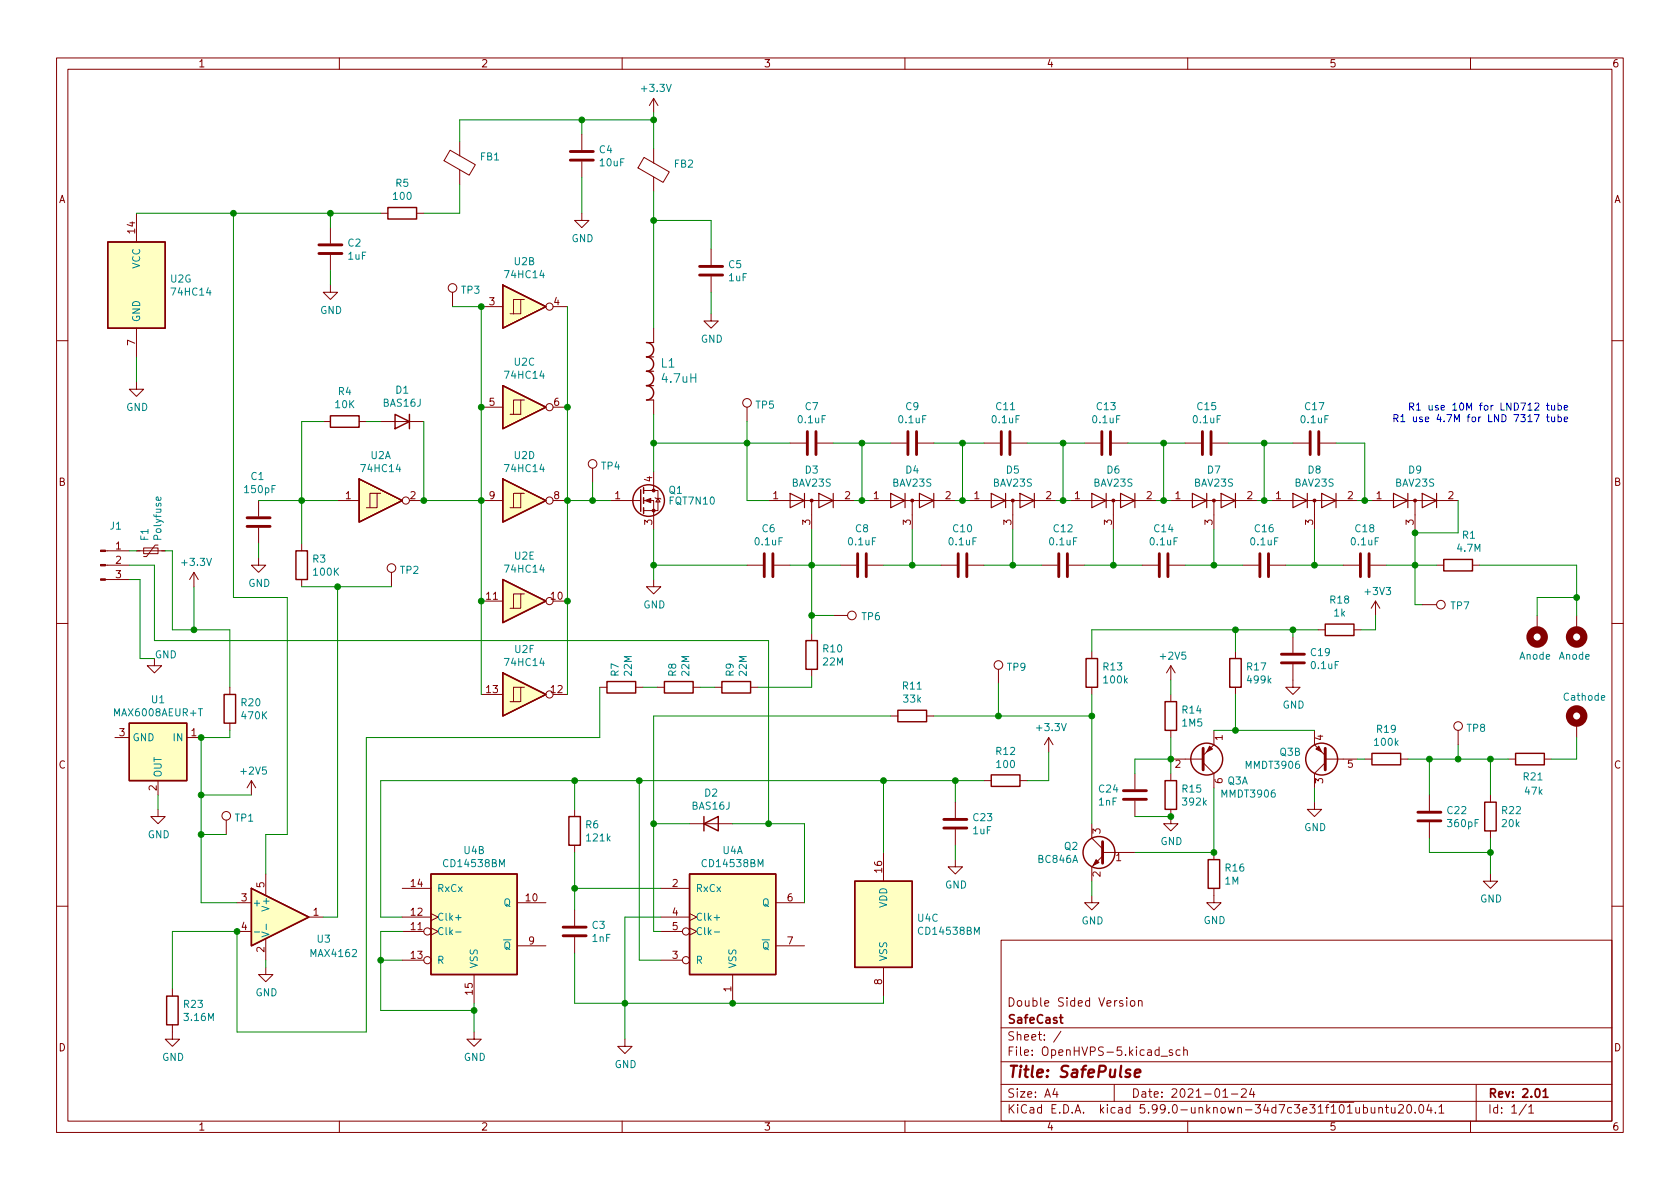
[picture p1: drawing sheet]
<svg xmlns="http://www.w3.org/2000/svg" width="297mm" height="210mm" viewBox="0 0 297 210" stroke-linecap="round" stroke-linejoin="round" font-family="sans-serif">
<g fill="none" stroke="#840000" stroke-width=".18">
<path d="M10 10.2h277v190.1h-277zM12 12.2h273v186.1h-273zM60 10.2v2M110 10.2v2M115.6 17.4v2.5M115.6 17.4l-.8 1.3M115.6 17.4l.7 1.3M160 10.2v2M210 10.2v2M260 10.2v2M24.1 37.7v5.1M67.3 37.7h1.3"/>
<path d="M73.7 37.7h1.2M79.6 26.6l4.4 2.5-1 1.9-4.5-2.6zM81.3 25v2.6M81.3 30v2.6M102.9 37.7v1.3h1.2l-1.2 1.3-1.3-1.3h1.3M102.9 23.7v2.8M102.9 28.6v2.8M113.9 27.8l4.4 2.6-1.1 1.9-4.4-2.6zM115.6 26.3v2.5M115.6 31.3v2.6M24.1 58v5.1M58.4 50.4v1.3h1.3l-1.3 1.3-1.3-1.3h1.3"/>
<path d="M58.4 40.3v2.7M58.4 45.1v2.8M80 51.7v2.5M85.1 54.2h3.8M92.1 53h-1.3v2.5M92.7 53h-.6v2.5h-1.9M97.8 54.2h2.5M115.6 58v2.6M125.7 55.5v1.3h1.3l-1.3 1.2-1.2-1.2h1.2M125.7 44.1v2.8M125.7 48.9v2.8M10 60.2h2"/>
<path d="M24.1 67.6v1.2h1.3l-1.3 1.3-1.2-1.3h1.2M57.1 74.5h1.3M63.5 74.5h1.3M67.3 74.5h7.6M85.1 72h3.8M92.1 70.7h-1.3v2.6M92.7 70.7h-.6v2.6h-1.9M97.8 72h2.5M115.6 70.7v2.6M132.1 72v2.5M139.7 78.4h2.8M144.5 78.4h2.8"/>
<path d="M157.5 78.4h2.8M162.3 78.4h2.8M174 78.4h2.8M178.8 78.4h2.8M191.8 78.4h2.8M196.6 78.4h2.8M209.5 78.4h2.8M214.4 78.4h2.8M228.6 78.4h2.8M233.4 78.4h2.8M285 60.2h2M18.6 99.9h4.3"/>
<path d="M18.6 97.4h4.3M24.1 97.4h5.1M25.4 96.9h2.5v1h-2.5zM27.9 96.4h-.5l-1.5 2h-.5M45.7 98.7v1.2h1.3l-1.3 1.3-1.3-1.3h1.3M45.7 88.5v2.8M45.7 93.3v2.8M53.3 96.1v1.3M59.7 88.5h3.8M66.7 87.2h-1.3v2.6M67.3 87.2h-.6v2.6h-1.9M72.4 88.5h2.5"/>
<path d="M85.1 88.5h3.8M92.1 87.2h-1.3v2.6M92.7 87.2h-.6v2.6h-1.9M97.8 88.5h2.5M104.8 82.8v2.5M107.9 88.5h5.4M113.8 88.5h1.8v5.1M113.8 86.7h2.5v3.6h-2.5M115.6 83.4v3.3M115.8 88l.2 .1h.7l.1 .2M116.3 88.1l.4 .7h-.7zM132.1 99.9h2.8"/>
<path d="M135.9 88.5h15.2M136.9 99.9h2.8M143.5 88.5v5.1M148.6 99.9h2.8M153.4 99.9h2.8M153.7 88.5h15.2M161.3 88.5v5.1M166.4 99.9h2.8M171.2 99.9h2.8M171.4 88.5h15.3M179.1 88.5v5.1M184.1 99.9h2.8"/>
<path d="M189 99.9h2.8M189.2 88.5h15.3M196.8 88.5v5.1M201.9 99.9h2.8M206.8 99.9h2.7M207 88.5h15.2M214.6 88.5v5.1M219.7 99.9h2.8M224.5 99.9h2.8M224.8 88.5h15.2M232.4 88.5v5.1M237.5 99.9h2.8"/>
<path d="M242.3 99.9h2.8M242.6 88.5h15.2M250.2 88.5v5.1M254 99.9h1.3M260.3 99.9h1.3M10 110.2h2M18.6 102.5h4.3M27.3 116.5v1.2h1.3l-1.3 1.3-1.3-1.3h1.3M34.3 101.2l-.8 1.3M34.3 101.2v2.6M34.3 101.2l.8 1.3M53.3 102.5v1.3"/>
<path d="M69.2 101.2v2.6M85.1 106.3h3.8M92.1 105h-1.3v2.6M92.7 105h-.6v2.6h-1.9M97.8 106.3h2.5M115.6 102.5v1.3h1.2l-1.2 1.2-1.3-1.2h1.3M143.5 112v1.3M143.5 118.4v1.2M147.3 108.8h2.6M176.5 118.4v2.5M193 115.2v1.3M207 117.7l-.8 1.3"/>
<path d="M207 117.7v2.6M207 117.7l.8 1.3M218.4 115.2v1.3M228.6 117.5v4h1.3l-1.3 1.3-1.3-1.3h1.3M228.6 112.6v2.8M233 111.4h1.3M239.4 111.4h1.3M243.2 106.3l-.8 1.3M243.2 106.3v2.5M243.2 106.3l.8 1.3M251.5 106.9h2.5M271.8 108.8v2.6"/>
<path d="M278.8 108.8v2.6M285 110.2h2M20.3 130.4h2.6M27.9 138v2.6M33 130.4h2.6M40.6 121.5v1.3M40.6 127.9v1.3M44.4 138l-.7 1.3M44.4 138v2.6M44.4 138l.8 1.3M85.1 122.8h3.8M92.1 121.5h-1.3v2.6"/>
<path d="M92.7 121.5h-.6v2.6h-1.9M97.8 122.8h2.5M106 121.5h1.3M112.4 121.5h1.3M116.2 121.5h1.3M122.6 121.5h1.2M126.4 121.5h1.2M132.7 121.5h1.3M157.5 126.6h1.2M163.8 126.6h1.3M174 138h1.3M180.3 138h1.3"/>
<path d="M185.4 130.4l-.7 1.3M185.4 130.4v2.6M185.4 130.4l.8 1.3M193 121.5v1.3M200.7 136.8v2.8M207 122.8v1.3M207 129.2v1.2M207 136.8v1.2M207 134.2h5.7M212.7 134.9l1.9 1.9v2.5M214.6 129.2v2.5l-1.9 1.9M218.4 121.5v1.3"/>
<path d="M232.4 129.2v2.5l1.9 1.9M234.3 134.9l-1.9 1.9v2.5M234.3 134.2h5.7M241.3 134.2h1.3M247.6 134.2h1.3M257.8 129.2v2.5M266.7 134.2h1.3M273 134.2h1.3M278.8 127.9v2.5M27.9 143.1v1.3h1.3l-1.3 1.3-1.2-1.3h1.2M40 145v2.6M41.9 159.6h2.5"/>
<path d="M47 154.6v3.8M71.1 157.1h5.1M91.4 159.6h5.1M101.6 143.1v1.3M101.6 149.5v1.2M116.8 157.1h5.1M121.9 145.7h7.6M137.2 159.6h5M156.2 150.7v5.1M168.9 152v1.3h1.3l-1.3 1.3-1.3-1.3h1.3M168.9 141.9v2.7M168.9 146.7v2.8"/>
<path d="M193 158.4v1.2h1.3l-1.3 1.3-1.2-1.3h1.2M193 145.7v2.5l1.9 1.9M194.9 151.4l-1.9 1.9v2.5M194.9 150.7h5.8M200.7 141.6v2.8M207 143.1v2.6h1.3l-1.3 1.2-1.3-1.2h1.3M214.6 157.1v2.5h1.3l-1.3 1.3-1.2-1.3h1.2M214.6 150.7v1.3M232.4 141.9v1.2h1.3l-1.3 1.3-1.3-1.3h1.3M252.7 140.6v2.8M252.7 145.4v2.8M263.5 154.6v1.2h1.3l-1.3 1.3-1.2-1.3h1.2"/>
<path d="M263.5 140.6v1.3M263.5 146.9v1.3M10 160.2h2M30.5 174.9v1.2M41.9 164.7h2.5M47 171.1v1.2h1.3l-1.3 1.3-1.3-1.3h1.3M47 166v3.8M54.6 162.2h2.5M71.1 162.2h5.1M71.1 164.7h3.8M71.1 169.8h3.8M76.2 164.1l1.3 .6-1.3 .6"/>
<path d="M76.2 161.5l1.3 .7-1.3 .6M83.8 172.3v5.1M91.4 167.3h5.1M101.6 160.9v2.8M101.6 165.7v2.8M116.8 162.2h5.1M116.8 164.7h3.8M116.8 169.8h3.8M121.9 161.5l1.3 .7-1.3 .6M121.9 164.1l1.3 .6-1.3 .6M129.5 172.3v5.1M137.2 167.3h5"/>
<path d="M156.2 171.1v5M177 166.3h108v32h-108zM199.2 176.4v.2M199.2 176.9v1M200 177l.4-.1 .2 .3v.4l-.2 .3h-.4l-.1-.3v-.4zM201.3 177.1l.2-.2 .4 .1v.9M201.3 176.9v1M285 160.2h2M30.5 181.2v2.6h1.2l-1.2 1.2-1.3-1.2h1.3M60 198.3v2M83.8 182.5v1.3h1.3l-1.3 1.2-1.3-1.2h1.3M110 198.3v2"/>
<path d="M110.5 183.8v1.2h1.3l-1.3 1.3-1.3-1.3h1.3M160 198.3v2M177 194.8h108M177 191.8h108M177 187.8h108M177 181.8h108M186.5 192.5l-.4 1h1M186.9 193v1M187.6 182.4l-1.3 1.9M197 191.8v3M205.3 186.8h1.1M207.3 185.7l-.4-.1-.2 .2 .1 .3 .5 .1v.4h-.6"/>
<path d="M208.6 185.7l-.4-.1-.3 .3v.4l.2 .3h.5M209.3 185.8l.2-.2 .4 .1v.9M209.3 185.1v1.5M210 198.3v2M216.2 194h.9M217.7 193.5h1.2M219.5 192.7l.6-.2 .2 .2 .1 .3-1 1h1M221.3 192.5l-.4 1h1M221.6 193v1M242.4 195.8l.1 1h.4l.2-.1M243.1 195.8v1M243.8 196l.2-.2 .4 .1v.9"/>
<path d="M243.8 195.8v1M244.9 195.8h.6M245.1 195.3v1.3l.4 .2M246 195.8l.1 1h.3l.2-.1M246.6 195.8v1M247.3 195.5l.6-.2 .2 .2v.3l-.9 1h.9M248.9 195.4l.2-.1a.81 .81 0 0 1 .6 .7 .81 .81 0 0 1-.3 .8h-.2a.81 .81 0 0 1-.6-.6 .81 .81 0 0 1 .3-.8zM250.2 196.7v.1M251 195.5l.2-.2a.81 .81 0 0 1 .6 .7 .81 .81 0 0 1-.3 .8h-.1a.81 .81 0 0 1-.4-1.3zM252.6 195.3l-.3 1h.9M253 195.8v1M253.8 196.7v.1"/>
<path d="M254.4 195.8l.5-.5v1.5M254.4 196.8h.9M260 198.3v2M261 191.8v6.5M269.9 195.3l-1.3 1.9M270.3 195.8l.4-.5v1.5M270.3 196.8h.9"/>
<circle cx="80" cy="50.9" r=".76"/>
<circle cx="97.2" cy="54.2" r=".63"/>
<circle cx="97.2" cy="72" r=".63"/>
<circle cx="132.1" cy="71.2" r=".76"/>
<circle cx="71.8" cy="88.5" r=".63"/>
<circle cx="97.2" cy="88.5" r=".63"/>
<circle cx="104.8" cy="82" r=".76"/>
<circle cx="69.2" cy="100.5" r=".76"/>
<circle cx="97.2" cy="106.3" r=".63"/>
<circle cx="150.6" cy="108.8" r=".76"/>
<circle cx="176.5" cy="117.6" r=".76"/>
<circle cx="254.8" cy="106.9" r=".76"/>
<circle cx="97.2" cy="122.8" r=".63"/>
<circle cx="257.8" cy="128.4" r=".76"/>
<circle cx="40" cy="144.3" r=".76"/>
<circle cx="75.6" cy="164.7" r=".63"/>
<circle cx="75.6" cy="169.8" r=".63"/>
<circle cx="121.3" cy="164.7" r=".63"/>
<circle cx="121.3" cy="169.8" r=".63"/>
</g>
<path d="M187.3 179.9h.6M187.6 179.4v1.3l.3 .2M272.8 193l.5-.5v1.5M272.8 194h.9" fill="none" stroke="#840000" stroke-width=".3"/>
<path d="M199.9 189.2a.49 .49 0 0 0-.8 .3v.2l.7 .2v.2l-.1 .3-.2 .1-.5-.1M200.6 189.8l1-.2v-.4l-.2-.1-.6 .1-.2 1 .2 .3 .6-.1" fill="none" stroke="#840000" stroke-width=".4"/>
<g fill="none" stroke="#840000" stroke-width=".51">
<path d="M100.8 28.3h4.1M100.8 26.8h4.1M56.4 44.8h4.1M56.4 43.3h4.1M123.7 48.6h4.1M123.7 47.1h4.1M142.7 76.3v4.1M144.3 76.3v4.1M160.5 76.3v4.1M162.1 76.3v4.1M177 76.3v4.1M178.6 76.3v4.1"/>
<path d="M194.8 76.3v4.1M196.3 76.3v4.1M212.6 76.3v4.1M214.1 76.3v4.1M231.6 76.3v4.1M233.2 76.3v4.1M43.7 93.1h4.1M43.7 91.6h4.1M135.1 97.9v4.1M136.7 97.9v4.1M151.6 97.9v4.1M153.2 97.9v4.1"/>
<path d="M169.4 97.9v4.1M170.9 97.9v4.1M187.2 97.9v4.1M188.7 97.9v4.1M205 97.9v4.1M206.5 97.9v4.1M222.8 97.9v4.1M224.3 97.9v4.1M240.5 97.9v4.1M242.1 97.9v4.1M226.6 117.2h4M226.6 115.7h4"/>
<path d="M198.6 139.8h4.1M212.7 132.3v3.8M234.3 132.3v3.8M166.9 146.4h4M166.9 144.9h4M194.9 148.8v3.8M198.6 141.3h4.1M250.7 145.2h4.1M250.7 143.6h4.1M99.6 165.5h4M99.6 164h4"/>
</g>
<g fill="#ffffc2" stroke="#ffffc2" stroke-width=".18">
<path d="M44.4 157.1l10.2 5.1-10.2 5.1z"/>
<path d="M22.9 127.9h10.1v10.1h-10.1z"/>
<path d="M88.9 50.4l7.6 3.8-7.6 3.8z"/>
<path d="M88.9 68.2l7.6 3.8-7.6 3.8z"/>
<path d="M88.9 84.7l7.6 3.8-7.6 3.8z"/>
<path d="M88.9 102.5l7.6 3.8-7.6 3.8z"/>
<path d="M88.9 119l7.6 3.8-7.6 3.8z"/>
<path d="M76.2 154.6h15.2v17.7h-15.2z"/>
<path d="M19 42.8h10.2v15.2h-10.2z"/>
<path d="M151.1 155.8h10.2v15.3h-10.2z"/>
<path d="M63.5 84.7l7.6 3.8-7.6 3.8z"/>
<path d="M121.9 154.6h15.3v17.7h-15.3z"/>
</g>
<g fill="none" stroke="#840000" stroke-width=".25">
<path d="M68.6 36.7h5.1v2h-5.1zM19 42.8h10.2v15.2h-10.2zM88.9 50.4l7.6 3.8-7.6 3.8zM58.4 73.5h5.1v2.1h-5.1zM69.8 73.3l2.6 1.2-2.6 1.3zM72.4 73.3v2.5M88.9 68.2l7.6 3.8-7.6 3.8zM114.3 60.6a1.27 1.27 0 0 1 1.3 1.2 1.27 1.27 0 0 1-1.3 1.3 1.27 1.27 0 0 1 1.3 1.3 1.27 1.27 0 0 1-1.3 1.3 1.27 1.27 0 0 1 1.3 1.2 1.27 1.27 0 0 1-1.3 1.3 1.27 1.27 0 0 1 1.3 1.3 1.27 1.27 0 0 1-1.3 1.2M52.3 97.4h2.1v5.1h-2.1zM63.5 84.7l7.6 3.8-7.6 3.8zM88.9 84.7l7.6 3.8-7.6 3.8zM113.3 86.6v3.8"/>
<path d="M113.8 86.2v1M113.8 88v1M113.8 89.8v1M255.3 98.9h5v2.1h-5zM88.9 102.5l7.6 3.8-7.6 3.8zM88.9 119l7.6 3.8-7.6 3.8zM142.5 113.3h2v5.1h-2zM192 116.5h2.1v5h-2.1zM217.4 116.5h2.1v5h-2.1zM234.3 110.4h5.1v2h-5.1zM22.9 127.9h10.1v10.1h-10.1zM39.6 122.8h2.1v5.1h-2.1z"/>
<path d="M107.3 120.5h5.1v2h-5.1zM117.5 120.5h5.1v2h-5.1zM127.6 120.5h5.1v2h-5.1zM158.7 125.6h5.1v2h-5.1zM175.3 137h5v2.1h-5zM206 124.1h2v5.1h-2zM206 138h2v5.1h-2zM242.6 133.2h5v2h-5zM268 133.2h5v2h-5zM44.4 157.1l10.2 5.1-10.2 5.1zM76.2 154.6h15.2v17.7h-15.2zM100.6 144.4h2v5.1h-2z"/>
<path d="M121.9 154.6h15.3v17.7h-15.3zM124.5 145.7l2.5-1.3v2.5zM124.5 144.4v2.5M151.1 155.8h10.2v15.3h-10.2zM213.6 152h2v5.1h-2zM262.5 141.9h2v5h-2zM29.5 176.1h2v5.1h-2z"/>
<circle cx="114.7" cy="88.5" r="2.79"/>
<circle cx="213.4" cy="134.2" r="2.82"/>
<circle cx="233.7" cy="134.2" r="2.82"/>
<circle cx="194.3" cy="150.7" r="2.82"/>
</g>
<path d="M28.4 87.9l.1 .4-.2 .2-.6-.1v-.5h.2l.1 .6M45 164.8h.9M46.3 164.8l1.3 .4-1.3 .5M47.1 163.4v1M80.6 164.8h.9M80.6 162.3h.9M126.3 164.8h.9M126.3 162.3h.9" fill="none" stroke="#008484" stroke-width=".18"/>
<g fill="none" stroke="#840000" stroke-width=".2">
<path d="M114.3 68.2h1.3M114.3 65.7h1.3M114.3 60.6h1.3M114.3 70.7h1.3M114.3 63.1h1.3M139.7 87.2l2.5 1.3-2.5 1.3zM142.2 87.2v2.6M144.8 87.2l2.5 1.3-2.5 1.3zM147.3 87.2v2.6M157.5 87.2l2.5 1.3-2.5 1.3zM160 87.2v2.6M162.6 87.2l2.5 1.3-2.5 1.3z"/>
<path d="M165.1 87.2v2.6M175.3 87.2l2.5 1.3-2.5 1.3zM177.8 87.2v2.6M180.3 87.2l2.6 1.3-2.6 1.3zM182.9 87.2v2.6M193 87.2l2.6 1.3-2.6 1.3zM195.6 87.2v2.6M198.1 87.2l2.6 1.3-2.6 1.3zM200.7 87.2v2.6M210.8 87.2l2.6 1.3-2.6 1.3zM213.4 87.2v2.6M215.9 87.2l2.5 1.3-2.5 1.3z"/>
<path d="M218.4 87.2v2.6M228.6 87.2l2.5 1.3-2.5 1.3zM231.1 87.2v2.6M233.7 87.2l2.5 1.3-2.5 1.3zM236.2 87.2v2.6M246.4 87.2l2.5 1.3-2.5 1.3zM248.9 87.2v2.6M251.5 87.2l2.5 1.3-2.5 1.3zM254 87.2v2.6"/>
</g>
<g fill="#840000" stroke="#840000" stroke-width=".18">
<path d="M213.9 131.9l.5 .6-1 .5z"/>
<path d="M232.7 132.5l.5-.6 .5 1.1z"/>
<path d="M17.8 102.4h.8v.2h-.8z"/>
<path d="M17.8 99.8h.8v.3h-.8z"/>
<path d="M17.8 97.3h.8v.2h-.8z"/>
<path d="M193.8 152l.5 .5-1 .5z"/>
<path d="M114 88.5l1.1-.4v.8z"/>
<circle cx="214.6" cy="88.5" r=".25"/>
<circle cx="232.4" cy="88.5" r=".25"/>
<circle cx="196.8" cy="88.5" r=".25"/>
<circle cx="250.2" cy="88.5" r=".25"/>
<circle cx="179.1" cy="88.5" r=".25"/>
<circle cx="161.3" cy="88.5" r=".25"/>
<circle cx="115.6" cy="90.3" r=".25"/>
<circle cx="115.6" cy="86.7" r=".25"/>
<circle cx="143.5" cy="88.5" r=".25"/>
</g>
<g fill="none" stroke="#840000" stroke-width="1.3">
<circle cx="271.8" cy="112.6" r="1.27"/>
<circle cx="278.8" cy="112.6" r="1.27"/>
<circle cx="278.8" cy="126.6" r="1.27"/>
</g>
<g fill="none" stroke="#0000c2" stroke-width=".18">
<path d="M246.5 74l.6-.1 .1-.2-.1-.3-.6-.1v1.3M246.8 74l.4 .6M247.7 73.7l.3-.4v1.3M247.7 74.6h.7M249.2 71.9h.6l.2-.2-.1-.3-.7-.1v1.2M249.5 71.9l.5 .6M249.9 73.7l.1 .8 .3 .1 .1-.1M250.4 71.6l.4-.3v1.2M250.4 72.5h.8M250.4 73.7v.9M251.5 73.8l-.3-.1-.2 .2 .1 .2 .4 .1v.3h-.5M252.7 71.7v.8h.3l.2-.1"/>
<path d="M276.6 72.1l.6-.1-.1-.3h-.3l-.2 .2v.6h.5M276.6 74.2l.6-.2-.1-.2-.3-.1-.2 .2v.6h.5"/>
</g>
<g fill="none" stroke="#008400" stroke-width=".18">
<path d="M115.6 19.9v6.4M24.1 37.7h43.2M41.3 37.7v68h9.5v41.9h-3.8v7M58.4 37.7v2.6M81.3 32.6v5.1h-6.4M102.9 21.2v2.5M102.9 31.4v6.3M115.6 39h10.1v5.1M115.6 33.9v24.1M115.6 21.2h-34.3v3.8M58.4 47.9v2.5M80 54.2h5.1v68.6"/>
<path d="M100.3 54.2v68.6M125.7 51.7v3.8M24.1 63.1v4.5M57.1 74.5h-3.8v21.6M64.8 74.5h2.5M74.9 74.5v14h10.2M115.6 78.4h24.1M115.6 73.3v10.1M132.1 74.5v14h3.8M147.3 78.4h10.2M152.4 78.4v10.1M165.1 78.4h8.9"/>
<path d="M170.2 78.4v10.1M181.6 78.4h10.2M188 78.4v10.1M199.4 78.4h10.1M205.7 78.4v10.1M217.2 78.4h11.4M223.5 78.4v10.1M236.2 78.4h5.1v10.1M22.9 99.9h4.4v13.4h108.6v32.4M22.9 97.4h1.2M29.2 97.4h1.3v14h10.1v10.1M45.7 88.5h14"/>
<path d="M45.7 96.1v2.6M100.3 88.5h7.6M104.8 85.3v3.2M115.6 99.9h16.5M115.6 93.6v8.9M139.7 99.9h8.9M143.5 93.6v18.4M151.1 88.5h2.6M156.2 99.9h10.2M161.3 93.6v6.3M168.9 88.5h2.5M174 99.9h10.1"/>
<path d="M179.1 93.6v6.3M186.7 88.5h2.5M191.8 99.9h10.1M196.8 93.6v6.3M204.5 88.5h2.5M209.5 99.9h10.2M214.6 93.6v6.3M222.2 88.5h2.6M227.3 99.9h10.2M232.4 93.6v6.3M240 88.5h2.6M245.1 99.9h8.9"/>
<path d="M250.2 93.6v13.3h1.3M257.8 88.5v5.7h-7.6M261.6 99.9h17.2v8.9M22.9 102.5h1.9v14h2.5M34.3 103.8v7.6M53.3 103.8h15.9M59.7 103.8v58.4h-2.6M143.5 119.6v1.9h-9.5M143.5 108.8h3.8M218.4 111.4v3.8M228.6 111.4v1.2M233 111.4h-40v3.8"/>
<path d="M243.2 108.8v2.6h-2.5M278.8 105.7h-7v3.1M40.6 129.2v1.2h-5v29.2h6.3M101.6 138v5.1M106 121.5v8.9h-41.2v52.1h-22.9v-17.8h-11.4v10.2M113 138v31.8h3.8M113.7 121.5h2.5M123.8 121.5h2.6M156.2 138v12.7M157.5 126.6h-41.9v38.1h1.2M165.1 126.6h27.9M168.9 138v3.9"/>
<path d="M174 138h-106.7v24.2h3.8M176.5 120.9v5.7M185.4 133v5h-3.8M193 122.8v22.9M207 134.2h-6.3v2.6M207 120.3v2.5M207 130.4v6.4M214.6 129.2h17.8M214.6 139.3v11.4h-13.9M218.4 122.8v6.4M232.4 139.3v2.6M240 134.2h1.3"/>
<path d="M248.9 134.2h17.8M252.7 134.2v6.4M257.8 131.7v2.5M263.5 134.2v6.4M278.8 130.4v3.8h-4.5M27.9 140.6v2.5M35.6 147.6h4.4M35.6 140.6h8.8M101.6 157.1h15.2M101.6 150.7v10.2M115.6 145.7h6.3M129.5 145.7h12.7v13.9"/>
<path d="M168.9 149.5v2.5M193 155.8v2.6M200.7 144.4h6.3M252.7 148.2v2.5h10.8M263.5 148.2v6.4M47 169.8v1.3M67.3 169.8h3.8M71.1 164.7h-3.8v14h16.5M83.8 177.4v5.1M101.6 168.5v8.9h54.6v-1.3M116.8 162.2h-6.3v21.6"/>
</g>
<g fill="#008400" stroke="#008400" stroke-width=".18">
<circle cx="34.3" cy="111.4" r=".51"/>
<circle cx="41.3" cy="37.7" r=".51"/>
<circle cx="83.8" cy="178.7" r=".51"/>
<circle cx="101.6" cy="157.1" r=".51"/>
<circle cx="110.5" cy="177.4" r=".51"/>
<circle cx="129.5" cy="177.4" r=".51"/>
<circle cx="115.6" cy="145.7" r=".51"/>
<circle cx="135.9" cy="145.7" r=".51"/>
<circle cx="35.6" cy="147.6" r=".51"/>
<circle cx="35.6" cy="130.4" r=".51"/>
<circle cx="59.7" cy="103.8" r=".51"/>
<circle cx="35.6" cy="140.6" r=".51"/>
<circle cx="41.9" cy="164.7" r=".51"/>
<circle cx="67.3" cy="169.8" r=".51"/>
<circle cx="85.1" cy="54.2" r=".51"/>
<circle cx="85.1" cy="72" r=".51"/>
<circle cx="74.9" cy="88.5" r=".51"/>
<circle cx="85.1" cy="88.5" r=".51"/>
<circle cx="58.4" cy="37.7" r=".51"/>
<circle cx="100.3" cy="88.5" r=".51"/>
<circle cx="104.8" cy="88.5" r=".51"/>
<circle cx="115.6" cy="99.9" r=".51"/>
<circle cx="53.3" cy="88.5" r=".51"/>
<circle cx="101.6" cy="138" r=".51"/>
<circle cx="113" cy="138" r=".51"/>
<circle cx="85.1" cy="106.3" r=".51"/>
<circle cx="100.3" cy="106.3" r=".51"/>
<circle cx="100.3" cy="72" r=".51"/>
<circle cx="115.6" cy="39" r=".51"/>
<circle cx="115.6" cy="78.4" r=".51"/>
<circle cx="132.1" cy="78.4" r=".51"/>
<circle cx="152.4" cy="78.4" r=".51"/>
<circle cx="152.4" cy="88.5" r=".51"/>
<circle cx="143.5" cy="99.9" r=".51"/>
<circle cx="102.9" cy="21.2" r=".51"/>
<circle cx="115.6" cy="21.2" r=".51"/>
<circle cx="179.1" cy="99.9" r=".51"/>
<circle cx="196.9" cy="99.9" r=".51"/>
<circle cx="170.2" cy="78.4" r=".51"/>
<circle cx="156.2" cy="138" r=".51"/>
<circle cx="168.9" cy="138" r=".51"/>
<circle cx="188" cy="78.4" r=".51"/>
<circle cx="188" cy="88.5" r=".51"/>
<circle cx="176.5" cy="126.6" r=".51"/>
<circle cx="205.7" cy="88.5" r=".51"/>
<circle cx="214.6" cy="99.9" r=".51"/>
<circle cx="223.5" cy="78.4" r=".51"/>
<circle cx="223.5" cy="88.5" r=".51"/>
<circle cx="207" cy="144.4" r=".51"/>
<circle cx="263.5" cy="150.7" r=".51"/>
<circle cx="218.4" cy="111.4" r=".51"/>
<circle cx="228.6" cy="111.4" r=".51"/>
<circle cx="252.7" cy="134.2" r=".51"/>
<circle cx="257.8" cy="134.2" r=".51"/>
<circle cx="250.2" cy="99.9" r=".51"/>
<circle cx="232.4" cy="99.9" r=".51"/>
<circle cx="241.3" cy="88.5" r=".51"/>
<circle cx="250.2" cy="94.2" r=".51"/>
<circle cx="278.8" cy="105.7" r=".51"/>
<circle cx="161.3" cy="99.9" r=".51"/>
<circle cx="143.5" cy="108.8" r=".51"/>
<circle cx="170.2" cy="88.5" r=".51"/>
<circle cx="193" cy="126.6" r=".51"/>
<circle cx="205.7" cy="78.4" r=".51"/>
<circle cx="218.4" cy="129.2" r=".51"/>
<circle cx="207" cy="134.2" r=".51"/>
<circle cx="263.5" cy="134.2" r=".51"/>
<circle cx="214.6" cy="150.7" r=".51"/>
</g>
<text font-size="2.8" fill="#840000" x="178" y="190.6">Title: SafePulse</text>
<g font-size="2.1" fill="#008484">
<text x="116.9" y="65">L1</text>
<text x="117.2" y="67.7">4.7uH</text>
</g>
<g font-size="2.1" fill="#840000">
<text x="178" y="178">Double Sided Version</text>
<text x="178" y="184">Sheet: /</text>
<text x="178" y="181">SafeCast</text>
<text x="178" y="186.7">File: OpenHVPS-5.kicad_sch</text>
<text x="178" y="196.9">KiCad E.D.A. kicad 5.99.0-unknown-34d7c3e31f~101~ubuntu20.04.1</text>
<text x="178" y="194.1">Size: A4</text>
<text x="200" y="194.1">Date: 2021-01-24</text>
<text x="263" y="194.1">Rev: 2.01</text>
<text x="263" y="196.9">Id: 1/1</text>
</g>
<g font-size="1.8" fill="#840000">
<text x="35" y="11.9">1</text>
<text x="85" y="11.9">2</text>
<text x="135" y="11.9">3</text>
<text x="185" y="11.9">4</text>
<text x="235" y="11.9">5</text>
<text x="285" y="11.9">6</text>
<text x="10.3" y="35.9">A</text>
<text x="285.3" y="35.9">A</text>
<text x="23.9" y="41.2" transform="rotate(-90 23.9 41.2)">14</text>
<text x="86.5" y="54">3</text>
<text x="97.9" y="54">4</text>
<text x="23.9" y="61.1" transform="rotate(-90 23.9 61.1)">7</text>
<text x="86.5" y="71.7">5</text>
<text x="97.9" y="71.7">6</text>
<text x="10.3" y="85.9">B</text>
<text x="61.1" y="88.3">1</text>
<text x="72.5" y="88.3">2</text>
<text x="86.5" y="88.3">9</text>
<text x="97.9" y="88.3">8</text>
<text x="108.7" y="88.3">1</text>
<text x="115.3" y="85.2" transform="rotate(-90 115.3 85.2)">4</text>
<text x="136.7" y="88.3">1</text>
<text x="149.4" y="88.3">2</text>
<text x="154.4" y="88.3">1</text>
<text x="167.1" y="88.3">2</text>
<text x="172.2" y="88.3">1</text>
<text x="184.9" y="88.3">2</text>
<text x="190" y="88.3">1</text>
<text x="202.7" y="88.3">2</text>
<text x="207.8" y="88.3">1</text>
<text x="220.5" y="88.3">2</text>
<text x="225.6" y="88.3">1</text>
<text x="238.3" y="88.3">2</text>
<text x="243.3" y="88.3">1</text>
<text x="256" y="88.3">2</text>
<text x="285.3" y="85.9">B</text>
<text x="115.3" y="92.8" transform="rotate(-90 115.3 92.8)">3</text>
<text x="143.3" y="92.8" transform="rotate(-90 143.3 92.8)">3</text>
<text x="161" y="92.8" transform="rotate(-90 161 92.8)">3</text>
<text x="178.8" y="92.8" transform="rotate(-90 178.8 92.8)">3</text>
<text x="196.6" y="92.8" transform="rotate(-90 196.6 92.8)">3</text>
<text x="214.4" y="92.8" transform="rotate(-90 214.4 92.8)">3</text>
<text x="232.2" y="92.8" transform="rotate(-90 232.2 92.8)">3</text>
<text x="249.9" y="92.8" transform="rotate(-90 249.9 92.8)">3</text>
<text x="20.5" y="97.1">1</text>
<text x="20.5" y="99.7">2</text>
<text x="20.5" y="102.2">3</text>
<text x="86" y="106">11</text>
<text x="97.4" y="106">10</text>
<text x="86" y="122.5">13</text>
<text x="97.4" y="122.5">12</text>
<text x="21.1" y="130.2">3</text>
<text x="33.8" y="130.2">1</text>
<text x="216.2" y="130.9" transform="rotate(-90 216.2 130.9)">1</text>
<text x="233.9" y="130.9" transform="rotate(-90 233.9 130.9)">4</text>
<text x="10.3" y="135.9">C</text>
<text x="207.8" y="135.8">2</text>
<text x="238.3" y="135.8">5</text>
<text x="285.3" y="135.9">C</text>
<text x="27.7" y="139.8" transform="rotate(-90 27.7 139.8)">2</text>
<text x="216.2" y="138.5" transform="rotate(-90 216.2 138.5)">6</text>
<text x="233.9" y="138.5" transform="rotate(-90 233.9 138.5)">3</text>
<text x="194.6" y="147.4" transform="rotate(-90 194.6 147.4)">3</text>
<text x="156" y="154.3" transform="rotate(-90 156 154.3)">16</text>
<text x="194.6" y="155" transform="rotate(-90 194.6 155)">2</text>
<text x="197.3" y="152.3">1</text>
<text x="42.7" y="159.4">3</text>
<text x="46.7" y="157" transform="rotate(-90 46.7 157)">5</text>
<text x="55.4" y="161.9">1</text>
<text x="72.7" y="161.9">12</text>
<text x="72.7" y="156.8">14</text>
<text x="93" y="159.4">10</text>
<text x="118.9" y="156.8">2</text>
<text x="118.9" y="161.9">4</text>
<text x="139.2" y="159.4">6</text>
<text x="42.7" y="164.5">4</text>
<text x="72.7" y="164.5">11</text>
<text x="93.5" y="167">9</text>
<text x="118.9" y="164.5">5</text>
<text x="139.2" y="167">7</text>
<text x="46.7" y="168.4" transform="rotate(-90 46.7 168.4)">2</text>
<text x="72.7" y="169.5">13</text>
<text x="118.9" y="169.5">3</text>
<text x="83.6" y="175.9" transform="rotate(-90 83.6 175.9)">15</text>
<text x="129.3" y="175.4" transform="rotate(-90 129.3 175.4)">1</text>
<text x="156" y="174.1" transform="rotate(-90 156 174.1)">8</text>
<text x="10.3" y="185.9">D</text>
<text x="285.3" y="185.9">D</text>
<text x="35" y="199.9">1</text>
<text x="85" y="199.9">2</text>
<text x="135" y="199.9">3</text>
<text x="185" y="199.9">4</text>
<text x="235" y="199.9">5</text>
<text x="285" y="199.9">6</text>
</g>
<g font-size="1.8" fill="#008484">
<text x="113.6" y="16.2">+3.3V</text>
<text x="85" y="28.4">FB1</text>
<text x="106" y="27.1">C4</text>
<text x="106.1" y="29.4">10uF</text>
<text x="119.2" y="29.6">FB2</text>
<text x="69.6" y="35.3">100</text>
<text x="70" y="33">R5</text>
<text x="24.8" y="47.5" transform="rotate(-90 24.8 47.5)">VCC</text>
<text x="61.5" y="43.6">C2</text>
<text x="61.6" y="45.9">1uF</text>
<text x="90.9" y="46.9">U2B</text>
<text x="101" y="42.8">GND</text>
<text x="128.8" y="47.4">C5</text>
<text x="30.1" y="49.9">U2G</text>
<text x="30.5" y="52.3">74HC14</text>
<text x="81.6" y="51.9">TP3</text>
<text x="89.5" y="49.2">74HC14</text>
<text x="128.9" y="49.7">1uF</text>
<text x="24.8" y="57" transform="rotate(-90 24.8 57)">GND</text>
<text x="56.6" y="55.5">GND</text>
<text x="90.9" y="64.7">U2C</text>
<text x="123.9" y="60.6">GND</text>
<text x="59.8" y="69.9">R4</text>
<text x="67.8" y="71.9">BAS16J</text>
<text x="70" y="69.6">D1</text>
<text x="89.5" y="67">74HC14</text>
<text x="22.3" y="72.7">GND</text>
<text x="59.3" y="72.2">10K</text>
<text x="133.7" y="72.3">TP5</text>
<text x="141.2" y="74.8">0.1uF</text>
<text x="142.4" y="72.5">C7</text>
<text x="159" y="74.8">0.1uF</text>
<text x="160.2" y="72.5">C9</text>
<text x="175.5" y="74.8">0.1uF</text>
<text x="176.2" y="72.5">C11</text>
<text x="193.3" y="74.8">0.1uF</text>
<text x="194" y="72.5">C13</text>
<text x="211.1" y="74.8">0.1uF</text>
<text x="211.7" y="72.5">C15</text>
<text x="230.1" y="74.8">0.1uF</text>
<text x="230.8" y="72.5">C17</text>
<text x="64.1" y="83.5">74HC14</text>
<text x="65.5" y="81.2">U2A</text>
<text x="89.5" y="83.5">74HC14</text>
<text x="90.9" y="81.2">U2D</text>
<text x="106.4" y="83.1">TP4</text>
<text x="142.4" y="83.7">D3</text>
<text x="160.2" y="83.7">D4</text>
<text x="177.9" y="83.7">D5</text>
<text x="195.7" y="83.7">D6</text>
<text x="213.5" y="83.7">D7</text>
<text x="231.3" y="83.7">D8</text>
<text x="249.1" y="83.7">D9</text>
<text x="43.4" y="87.2">150pF</text>
<text x="44.4" y="84.9">C1</text>
<text x="118.3" y="87.3">Q1</text>
<text x="118.5" y="89.2">FQT7N10</text>
<text x="140.1" y="86">BAV23S</text>
<text x="157.8" y="86">BAV23S</text>
<text x="175.6" y="86">BAV23S</text>
<text x="193.4" y="86">BAV23S</text>
<text x="211.2" y="86">BAV23S</text>
<text x="229" y="86">BAV23S</text>
<text x="246.7" y="86">BAV23S</text>
<text x="19.5" y="93.6">J1</text>
<text x="26.2" y="95.6" transform="rotate(-90 26.2 95.6)">F1</text>
<text x="28.5" y="95.3" transform="rotate(-90 28.5 95.3)">Polyfuse</text>
<text x="134.8" y="94.1">C6</text>
<text x="151.3" y="94.1">C8</text>
<text x="168.6" y="94.1">C10</text>
<text x="186.3" y="94.1">C12</text>
<text x="204.1" y="94.1">C14</text>
<text x="221.9" y="94.1">C16</text>
<text x="239.7" y="94.1">C18</text>
<text x="258.6" y="95.3">R1</text>
<text x="32.3" y="100.1">+3.3V</text>
<text x="55.3" y="99.5">R3</text>
<text x="55.5" y="101.8">100K</text>
<text x="70.8" y="101.5">TP2</text>
<text x="89.5" y="101.3">74HC14</text>
<text x="91" y="98.9">U2E</text>
<text x="133.6" y="96.4">0.1uF</text>
<text x="150.1" y="96.4">0.1uF</text>
<text x="167.9" y="96.4">0.1uF</text>
<text x="185.7" y="96.4">0.1uF</text>
<text x="203.4" y="96.4">0.1uF</text>
<text x="221.2" y="96.4">0.1uF</text>
<text x="239" y="96.4">0.1uF</text>
<text x="257.7" y="97.6">4.7M</text>
<text x="43.9" y="103.8">GND</text>
<text x="113.7" y="107.6">GND</text>
<text x="235.2" y="106.7">R18</text>
<text x="241.5" y="105.2">+3V3</text>
<text x="256.5" y="107.8">TP7</text>
<text x="152.4" y="109.7">TP6</text>
<text x="235.9" y="109">1k</text>
<text x="27.4" y="116.4">GND</text>
<text x="89.5" y="117.8">74HC14</text>
<text x="91" y="115.5">U2F</text>
<text x="109.4" y="119.6" transform="rotate(-90 109.4 119.6)">R7</text>
<text x="111.7" y="119.5" transform="rotate(-90 111.7 119.5)">22M</text>
<text x="119.5" y="119.6" transform="rotate(-90 119.5 119.6)">R8</text>
<text x="121.9" y="119.5" transform="rotate(-90 121.9 119.5)">22M</text>
<text x="129.7" y="119.6" transform="rotate(-90 129.7 119.6)">R9</text>
<text x="132" y="119.5" transform="rotate(-90 132 119.5)">22M</text>
<text x="145.6" y="117.7">22M</text>
<text x="145.6" y="115.4">R10</text>
<text x="178.1" y="118.6">TP9</text>
<text x="195.1" y="118.5">R13</text>
<text x="205.3" y="116.6">+2V5</text>
<text x="220.5" y="118.5">R17</text>
<text x="231.8" y="116">C19</text>
<text x="231.9" y="118.3">0.1uF</text>
<text x="268.7" y="116.6">Anode</text>
<text x="275.7" y="116.6">Anode</text>
<text x="26.8" y="124.3">U1</text>
<text x="42.7" y="124.9">R20</text>
<text x="159.7" y="121.9">R11</text>
<text x="159.8" y="124.2">33k</text>
<text x="195.3" y="120.8">100k</text>
<text x="220.7" y="120.8">499k</text>
<text x="226.7" y="125.3">GND</text>
<text x="276.6" y="123.9">Cathode</text>
<text x="20.4" y="126.7">MAX6008AEUR+T</text>
<text x="23.4" y="131.1">GND</text>
<text x="30.7" y="131.1">IN</text>
<text x="42.8" y="127.2">470K</text>
<text x="183.5" y="129.3">+3.3V</text>
<text x="209.1" y="128.5">1M5</text>
<text x="209.1" y="126.2">R14</text>
<text x="243.1" y="131.9">100k</text>
<text x="243.5" y="129.6">R19</text>
<text x="259.4" y="129.4">TP8</text>
<text x="28.6" y="137.5" transform="rotate(-90 28.6 137.5)">OUT</text>
<text x="42.7" y="137">+2V5</text>
<text x="176.2" y="133.5">R12</text>
<text x="176.3" y="135.8">100</text>
<text x="220.4" y="135.9">MMDT3906</text>
<text x="226.3" y="133.6">Q3B</text>
<text x="269.4" y="138">R21</text>
<text x="122.4" y="143.2">BAS16J</text>
<text x="124.6" y="140.9">D2</text>
<text x="194.3" y="142.4">1nF</text>
<text x="194.4" y="140.1">C24</text>
<text x="209.1" y="140.1">R15</text>
<text x="209.2" y="142.4">392k</text>
<text x="216.1" y="141">MMDT3906</text>
<text x="217" y="138.7">Q3A</text>
<text x="256" y="143.9">C22</text>
<text x="265.6" y="143.9">R22</text>
<text x="269.7" y="140.5">47k</text>
<text x="26.1" y="148.2">GND</text>
<text x="41.6" y="145.3">TP1</text>
<text x="103.6" y="146.5">R6</text>
<text x="103.8" y="148.8">121k</text>
<text x="172.1" y="147.5">1uF</text>
<text x="172.1" y="145.2">C23</text>
<text x="205.2" y="149.4">GND</text>
<text x="230.6" y="147">GND</text>
<text x="256.1" y="146.2">360pF</text>
<text x="265.6" y="146.2">20k</text>
<text x="78.7" y="153.3">CD14538BM</text>
<text x="82.1" y="151">U4B</text>
<text x="124.4" y="153.3">CD14538BM</text>
<text x="127.8" y="151">U4A</text>
<text x="183.6" y="152.6">BC846A</text>
<text x="188.2" y="150.3">Q2</text>
<text x="216.7" y="154.1">R16</text>
<text x="44.6" y="160.3">+</text>
<text x="47.6" y="160.7" transform="rotate(-90 47.6 160.7)">V+</text>
<text x="77.2" y="157.7">RxCx</text>
<text x="89" y="160.3">Q</text>
<text x="122.9" y="157.7">RxCx</text>
<text x="134.8" y="160.3">Q</text>
<text x="156.8" y="160.6" transform="rotate(-90 156.8 160.6)">VDD</text>
<text x="167.1" y="157.1">GND</text>
<text x="216.6" y="156.4">1M</text>
<text x="261.7" y="159.6">GND</text>
<text x="56.1" y="166.7">U3</text>
<text x="77.2" y="165.3">Clk-</text>
<text x="77.2" y="162.8">Clk+</text>
<text x="89" y="167.9">~Q</text>
<text x="104.7" y="164.2">C3</text>
<text x="104.8" y="166.6">1nF</text>
<text x="122.9" y="162.8">Clk+</text>
<text x="122.9" y="165.3">Clk-</text>
<text x="134.8" y="167.9">~Q</text>
<text x="162.3" y="163">U4C</text>
<text x="162.7" y="165.3">CD14538BM</text>
<text x="191.2" y="163.5">GND</text>
<text x="212.8" y="163.4">GND</text>
<text x="55.1" y="169.2">MAX4162</text>
<text x="77.2" y="170.4">R</text>
<text x="84.5" y="171.3" transform="rotate(-90 84.5 171.3)">VSS</text>
<text x="122.9" y="170.4">R</text>
<text x="130.2" y="171.3" transform="rotate(-90 130.2 171.3)">VSS</text>
<text x="156.8" y="170" transform="rotate(-90 156.8 170)">VSS</text>
<text x="32.6" y="178.2">R23</text>
<text x="45.2" y="176.2">GND</text>
<text x="32.7" y="180.5">3.16M</text>
<text x="28.6" y="187.6">GND</text>
<text x="82" y="187.6">GND</text>
<text x="108.7" y="188.9">GND</text>
</g>
<g font-size="1.8" fill="#0000c2">
<text x="251.6" y="74.6">R1 use 4.7M for LND 7317 tube</text>
<text x="253.6" y="72.6">R1 use 10M for LND712 tube</text>
</g>
</svg>
